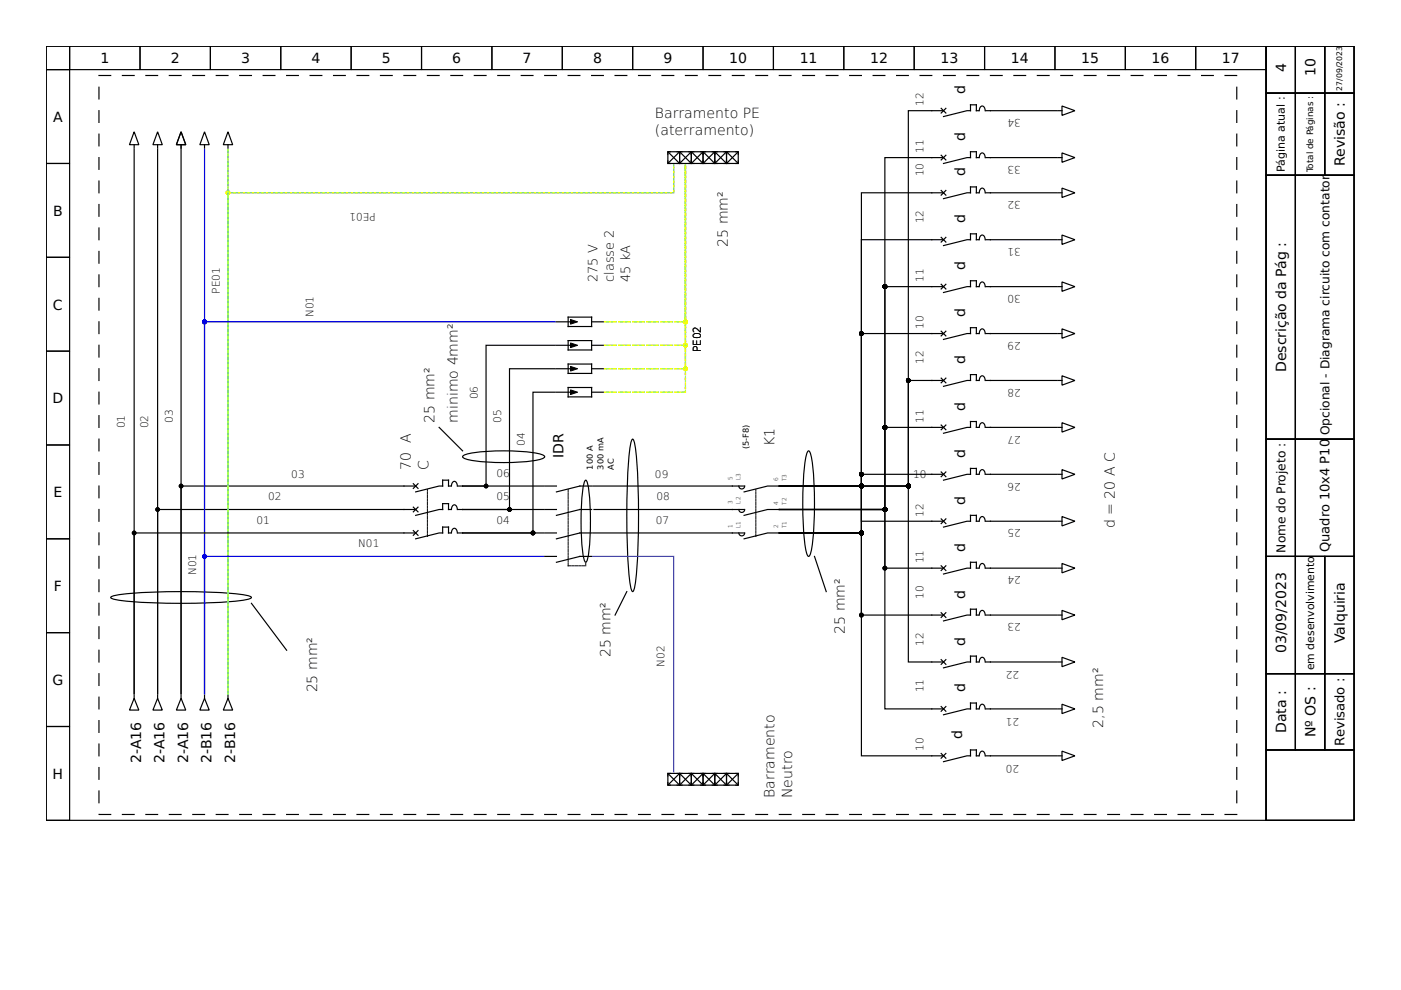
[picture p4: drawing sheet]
<svg xmlns="http://www.w3.org/2000/svg" width="297mm" height="210mm" viewBox="0 0 297 210" stroke-linecap="round" stroke-linejoin="round" font-family="sans-serif">
<g fill="none" stroke="#000" stroke-width=".25">
<path d="M9.8 9.8h258.6v164.1h-258.6zM9.8 9.8h5v5h-5zM9.8 14.8h5v19.9h-5zM14.8 9.8h14.9v5h-14.9zM29.7 9.8h14.9v5h-14.9zM44.6 9.8h14.9v5h-14.9zM59.5 9.8h15v5h-15zM74.5 9.8h14.9v5h-14.9zM89.4 9.8h14.9v5h-14.9zM104.3 9.8h14.9v5h-14.9zM119.2 9.8h14.9v5h-14.9zM134.1 9.8h15v5h-15z"/>
<path d="M149.1 9.8h14.9v5h-14.9zM164 9.8h14.9v5h-14.9zM178.9 9.8h14.9v5h-14.9zM193.8 9.8h14.9v5h-14.9zM208.7 9.8h15v5h-15zM223.7 9.8h14.9v5h-14.9zM238.6 9.8h14.9v5h-14.9zM253.5 9.8h14.9v5h-14.9zM268.4 9.8h18.7v164.1h-18.7zM268.4 19.7h6.3v17.4h-6.3zM268.4 9.8h6.3v9.9h-6.3zM274.7 19.7h6.2v17.4h-6.2z"/>
<path d="M274.7 9.8h6.2v9.9h-6.2zM280.9 19.7h6.2v17.4h-6.2zM280.9 9.8h6.2v9.9h-6.2zM9.8 34.7h5v19.9h-5zM28.4 27.9l1 2.8h-2zM28.4 30.7v.7M33.4 27.9l1 2.8h-2zM33.4 30.7v.7M33.4 31.7v115.4v-39.1h54.7M38.4 27.9l1 2.8h-2zM38.4 30.7v.7M43.4 27.9l1 2.8h-2z"/>
<path d="M43.4 30.7v.7M48.3 27.9l1 2.8h-2zM48.3 30.7v.7M141.6 32.2h2.5v2.5h-2.5zM141.6 34.1v.6h.5M141.7 32.3l2.3 2.3M142.1 32.2h-.5v.5M143.6 34.7h.5v-.6v.6h.5M143.6 32.2h.5v.5v-.5h.5M144 32.3l-2.3 2.3M144.1 32.2h2.5v2.5h-2.5zM144.2 32.3l2.3 2.3"/>
<path d="M146 34.7h.6v-.6v.6h.5M146 32.2h.6v.5v-.5h.5M146.5 32.3l-2.3 2.3M146.6 32.2h2.5v2.5h-2.5zM146.7 32.3l2.3 2.3M148.5 32.2h.6v.5v-.5h.5M148.5 34.7h.6v-.6v.6h.5M149 32.3l-2.3 2.3M149.1 32.2h2.4v2.5h-2.4zM149.1 32.3l2.4 2.3M151 34.7h.5v-.6v.6h.6M151 32.2h.5v.5v-.5h.6"/>
<path d="M151.5 32.3l-2.4 2.3M151.5 32.2h2.5v2.5h-2.5zM151.6 32.3l2.3 2.3M153.5 32.2h.5v.5v-.5h.6M153.5 34.7h.5v-.6v.6h.6M153.9 32.3l-2.3 2.3M154 32.2h2.5v2.5h-2.5zM154.1 32.3l2.3 2.3M156 32.2h.5v.5M156.4 32.3l-2.3 2.3M156.5 34.1v.6h-.5M199.5 23l1 1"/>
<path d="M199.5 32.9l1 1M200 23.5h-7.4v79.6h-27.4M200 33.4h-12.4v74.6h-22.4M200.5 23l-1 1M200.5 32.9l-1 1M207.5 23.5h-.5v-1.3h-1.2v1.3h-.8l-5 1.2M207.5 33.4h-.5v-1.2h-1.2v1.2h-.8l-5 1.3M207.6 23.5a.74 .74 0 0 1 .9-.9l.4 .9M207.6 33.4a.74 .74 0 0 1 .9-.9l.4 .9M209 23.5h15.2M209 33.4h15.2M224.4 33.4h.8"/>
<path d="M224.4 23.5h.8M225.2 32.4l2.7 1-2.7 1zM225.2 22.5l2.7 1-2.7 1zM225.2 39.9l2.7 1-2.7 1zM268.4 37.1h6.3v56h-6.3zM274.7 37.1h12.4v56h-12.4zM9.8 54.6h5v19.9h-5zM199.5 40.4l1 1M199.5 50.3l1 1M200 40.9h-17.4v72.1h-17.4M200 50.8h-17.4v52.3h-17.4M200.5 40.4l-1 1"/>
<path d="M200.5 50.3l-1 1M207.5 40.9h-.5v-1.3h-1.2v1.3h-.8l-5 1.2M207.5 50.8h-.5v-1.2h-1.2v1.2h-.8l-5 1.3M207.6 40.9a.74 .74 0 0 1 .9-.9l.4 .9M207.6 50.8a.74 .74 0 0 1 .9-.9l.4 .9M224.2 40.9h-15.2M224.2 50.8h-15.2M224.4 40.9h.8M224.4 50.8h.8M225.2 59.8l2.7 1-2.7 1zM225.2 49.8l2.7 1-2.7 1zM9.8 74.5h5v19.8h-5z"/>
<path d="M118 73.2h3M118 68.2h3M118 78.2h3M120.5 72.2h4.9v2h-4.9zM120.5 67.2h4.9v2h-4.9zM120.5 77.2h4.9v2h-4.9zM125.4 73.2h2.5M125.4 68.2h2.5M125.4 78.2h2.5M199.5 60.3l1 1M199.5 70.2l1 1M200 60.8h-12.4v47.2h-22.4"/>
<path d="M200 70.7h-17.4v42.3h-17.4M200.5 60.3l-1 1M200.5 70.2l-1 1M207.5 60.8h-.5v-1.3h-1.2v1.3h-.8l-5 1.2M207.5 70.7h-.5v-1.2h-1.2v1.2h-.8l-5 1.3M207.6 60.8a.74 .74 0 0 1 .9-.9l.4 .9M207.6 70.7a.74 .74 0 0 1 .9-.9l.4 .9M209 60.8h15.2M209 70.7h15.2M224.4 60.8h.8M224.4 70.7h.8M225.2 79.7l2.7 1-2.7 1z"/>
<path d="M225.2 69.7l2.7 1-2.7 1zM9.8 94.3h5v19.9h-5zM93.1 90.6l5 5M98.2 96.6a18.4 18.4 0 0 1 7.2-1 34.1 34.1 0 0 1 9.6 .8l.5 .4a2.08 2.08 0 0 1-1.7 .8 46.6 46.6 0 0 1-14.8-.2l-.8-.4-.1-.2zM118 83.2h3M120.5 82.2h4.9v2h-4.9zM125.4 83.2h2.5M134 93.2l.1-.1a7.9 7.9 0 0 1 .9 4.1 152.9 152.9 0 0 1-.4 27.1l-.5 1.1a7.9 7.9 0 0 1-.8-4 152.9 152.9 0 0 1 .4-27.2zM171.3 95.7l.1-.1a2.4 2.4 0 0 1 .7 1.8 74.8 74.8 0 0 1-.1 19.5l-.4 1-.2 .1a2.4 2.4 0 0 1-.6-1.8 74.8 74.8 0 0 1 .1-19.6zM199.5 80.2l1 1M199.5 90.1l1 1M200 80.7h-7.4v22.4h-27.4"/>
<path d="M200 90.6h-12.4v17.4h-22.4M200.5 80.2l-1 1M200.5 90.1l-1 1M207.5 80.7h-.5v-1.3h-1.2v1.3h-.8l-5 1.2M207.5 90.6h-.5v-1.2h-1.2v1.2h-.8l-5 1.3M207.6 80.7a.74 .74 0 0 1 .9-.9l.4 .9M207.6 90.6a.74 .74 0 0 1 .9-.9l.4 .9M209 80.7h15.2M224.2 90.6h-15.2M224.4 90.6h.8M224.4 80.7h.8M225.2 89.6l2.7 1-2.7 1z"/>
<path d="M225.2 99.6l2.7 1-2.7 1zM268.4 93.1h6.3v24.9h-6.3zM274.7 93.1h12.4v24.9h-12.4zM9.8 114.2h5v19.9h-5zM85.6 113h2.5M87.6 107.5l1 1M87.6 112.5l1 1M87.6 102.6l1 .9M88.1 103.1h-49.7v44M88.6 107.5l-1 1M88.6 112.5l-1 1M88.6 102.6l-1 .9"/>
<path d="M95.6 108h-.5v-1.2h-1.3v1.2h-.7l-5 1.3M95.6 113h-.5v-1.2h-1.3v1.2h-.7l-5 1.2M95.6 103.1h-.5v-1.3h-1.3v1.3h-.7l-5 1.2M95.7 108a.74 .74 0 0 1 .9-.9l.4 .9M95.7 113a.74 .74 0 0 1 .9-.9l.4 .9M95.7 103.1a.74 .74 0 0 1 .9-1l.4 1M97.1 113h18.1M97.1 108h18.1M97.1 103.1h1M115.5 113h2.5M115.5 108h2.5M115.5 103.1h2.5"/>
<path d="M115.5 118h2.5M124 101.9l.2-.1a6 6 0 0 1 .8 3.6 51.1 51.1 0 0 1-.5 13.4l-.3 .4a6 6 0 0 1-.8-3.5 51.1 51.1 0 0 1 .5-13.4zM125.4 113h-2.5l-4.9 1.2M125.4 108h-2.5l-4.9 1.3M125.4 103.1h-2.5l-4.9 1.2M125.4 118h-2.5l-4.9 1.2M155.3 113h2.5M156.6 113a.62 .62 0 0 0 .7 .6 .62 .62 0 0 0 .6-.6M156.6 108a.62 .62 0 0 0 .7 .6 .62 .62 0 0 0 .6-.6M156.6 103.1a.62 .62 0 0 0 .7 .6 .62 .62 0 0 0 .6-.6M157.8 103.1h-32.1M157.8 108h-31.9"/>
<path d="M165.2 103.1h27.4v37.3h7.4M165.2 103.1h17.4v7.4h17.4M165.2 108h22.4v12.5h12.4M165.2 113h17.4v17.4h17.4M165.2 113h17.4v47.3h17.4M165.2 103.1h-2.5l-4.9 1.2M165.2 113h-2.5l-4.9 1.2M165.2 108h-2.5l-4.9 1.3M172.7 118l2.5 7.4M199.5 110l1 1M199.5 120l1 1M199.5 100.1l1 1"/>
<path d="M200 100.6h-17.4v12.4h-17.4M200.5 110l-1 1M200.5 120l-1 1M200.5 100.1l-1 1M207.5 110.5h-.5v-1.2h-1.2v1.2h-.8l-5 1.3M207.5 100.6h-.5v-1.3h-1.2v1.3h-.8l-5 1.2M207.6 110.5a.74 .74 0 0 1 .9-.9l.4 .9M207.6 100.6a.74 .74 0 0 1 .9-1l.4 1M209 100.6h15.2M209 110.5h15.2M224.4 110.5h.8M224.4 100.6h.8"/>
<path d="M225.2 109.5l2.7 1-2.7 1zM225.2 119.5l2.7 1-2.7 1zM268.4 118h6.3v24.8h-6.3zM274.7 118h6.2v24.8h-6.2zM280.9 118h6.2v24.8h-6.2zM9.8 134.1h5v19.9h-5zM23.6 126.5a51.4 51.4 0 0 1 12.8-1.1 90.1 90.1 0 0 1 16.4 .9l.5 .4a3 3 0 0 1-2 .6 129.6 129.6 0 0 1-26.7-.1l-1-.4-.1-.1zM53.3 127.9l7.5 10M132.9 125.4l-2.5 5M199.5 139.9l1 1M199.5 129.9l1 1M200.5 139.9l-1 1"/>
<path d="M200.5 129.9l-1 1M207.5 120.5h-.5v-1.3h-1.2v1.3h-.8l-5 1.2M207.5 130.4h-.5v-1.2h-1.2v1.2h-.8l-5 1.3M207.6 120.5a.74 .74 0 0 1 .9-1l.4 1M207.6 130.4a.74 .74 0 0 1 .9-.9l.4 .9M209 130.4h1M224.2 120.5h-15.2M224.4 120.5h.8M224.4 130.4h.8M225.2 139.4l2.7 1-2.7 1zM225.2 129.4l2.7 1-2.7 1zM9.8 154h5v19.9h-5z"/>
<path d="M28.4 148.1l1 2.5h-2zM28.4 147.3v.8M33.4 148.1l1 2.5h-2zM33.4 147.3v.8M38.4 148.1l1 2.5h-2zM38.4 147.3v.8M43.4 148.1l1 2.5h-2zM43.4 147.3v.8M48.3 148.1l1 2.5h-2zM48.3 147.3v.8M197.6 150.3h2.4M199.5 159.8l1 .9"/>
<path d="M199.5 149.8l1 1M200.5 159.8l-1 .9M200.5 149.8l-1 1M207.5 140.4h-.5v-1.3h-1.2v1.3h-.8l-5 1.2M207.5 150.3h-.5v-1.2h-1.2v1.2h-.8l-5 1.2M207.6 140.4a.74 .74 0 0 1 .9-1l.4 1M207.6 150.3a.74 .74 0 0 1 .9-.9l.4 .9M209 140.4h1M209 150.3h1M224.4 140.4h.8M224.4 150.3h.8M225.2 149.3l2.7 1-2.7 1z"/>
<path d="M225.2 159.3l2.7 1-2.7 .9zM268.4 159h18.7v14.9h-18.7zM268.4 142.8h6.3v16.2h-6.3zM274.7 142.8h6.2v16.2h-6.2zM280.9 142.8h6.2v16.2h-6.2zM141.6 164h2.5v2.5h-2.5zM141.6 165.9v.6h.5M141.7 164.1l2.3 2.3M142.1 164h-.5v.5M143.6 166.5h.5v-.6v.6h.5M143.6 164h.5v.5v-.5h.5M144 164.1l-2.3 2.3"/>
<path d="M144.1 164h2.5v2.5h-2.5zM144.2 164.1l2.3 2.3M146 164h.6v.5v-.5h.5M146 166.5h.6v-.6v.6h.5M146.5 164.1l-2.3 2.3M146.6 164h2.5v2.5h-2.5zM146.7 164.1l2.3 2.3M148.5 166.5h.6v-.6v.6h.5M148.5 164h.6v.5v-.5h.5M149 164.1l-2.3 2.3M149.1 164h2.4v2.5h-2.4zM149.1 164.1l2.4 2.3"/>
<path d="M151 164h.5v.5v-.5h.6M151 166.5h.5v-.6v.6h.6M151.5 164.1l-2.4 2.3M151.5 164h2.5v2.5h-2.5zM151.6 164.1l2.3 2.3M153.5 164h.5v.5v-.5h.6M153.5 166.5h.5v-.6v.6h.6M153.9 164.1l-2.3 2.3M154 164h2.5v2.5h-2.5zM154.1 164.1l2.3 2.3M156 164h.5v.5M156.4 164.1l-2.3 2.3"/>
<path d="M156.5 165.9v.6h-.5M207.5 160.3h-.5v-1.3h-1.2v1.3h-.8l-5 1.2M207.6 160.3a.74 .74 0 0 1 .9-1l.4 1M209 160.3h1M224.4 160.3h.8"/>
</g>
<path d="M21 16h241.2v156.7h-241.2z" fill="none" stroke="#000" stroke-width=".25" stroke-dasharray="2.5 2.5"/>
<path d="M90.6 113.7v-9.9M120.5 120v-16.2M120.5 120h3.7M124.2 119.5v.5M160.3 113.7v-9.9" fill="none" stroke="#000" stroke-width=".21" stroke-dasharray=".5 .2"/>
<path d="M121 72.7l1.5 .5-1.5 .5zM121 67.7l1.5 .5-1.5 .5zM121 77.7l1.5 .5-1.5 .5zM121 82.7l1.5 .5-1.5 .5z" fill="#000" stroke="#000" stroke-width=".21"/>
<g fill="#000" stroke="#000" stroke-width=".25">
<circle cx="182.6" cy="70.7" r=".37"/>
<circle cx="187.6" cy="60.8" r=".37"/>
<circle cx="187.6" cy="90.6" r=".37"/>
<circle cx="192.6" cy="80.7" r=".37"/>
<circle cx="33.4" cy="108" r=".37"/>
<circle cx="38.4" cy="103.1" r=".37"/>
<circle cx="182.6" cy="113" r=".37"/>
<circle cx="182.6" cy="100.6" r=".37"/>
<circle cx="182.6" cy="103.1" r=".37"/>
<circle cx="187.6" cy="108" r=".37"/>
<circle cx="192.6" cy="103.1" r=".37"/>
<circle cx="182.6" cy="130.4" r=".37"/>
<circle cx="187.6" cy="120.5" r=".37"/>
</g>
<path d="M125.7 118h17.1v45.7" fill="none" stroke="#1c71d8" stroke-width=".25"/>
<path d="M128.2 78.2h17.1v-43.3" fill="none" stroke="#5f0" stroke-width=".25" stroke-dasharray="1 .5"/>
<path d="M128.2 78.2h17.1v-43.3" fill="none" stroke="#ff0" stroke-width=".25" stroke-dasharray=".2 .7"/>
<circle cx="145.3" cy="78.2" r=".37" fill="#5f0" stroke="#ff0" stroke-width=".25"/>
<path d="M28.4 31.7v115.4M38.4 31.7v115.4M117.7 78.2h-9.7v29.8h-9.9M117.7 73.2h-14.6v29.9h-5M117.7 83.2h-4.7v29.8h-14.9M125.7 113h29.6M210 130.4h14.2M210 160.3h14.2" fill="none" stroke="#000" stroke-width=".25"/>
<g fill="#000" stroke="#000" stroke-width=".25">
<circle cx="103.1" cy="103.1" r=".37"/>
<circle cx="108" cy="108" r=".37"/>
<circle cx="113" cy="113" r=".37"/>
</g>
<path d="M142.8 34.9v6h-94.5v106.2" fill="none" stroke="#2ec27e" stroke-width=".25"/>
<path d="M48.3 147.1v-106.2h94.5v-6" fill="none" stroke="#ff0" stroke-width=".25" stroke-dasharray=".2 .7"/>
<circle cx="48.3" cy="40.9" r=".37" fill="#2ec27e" stroke="#ff0" stroke-width=".25"/>
<path d="M128.2 68.2h17.1v-33.3" fill="none" stroke="#5f0" stroke-width=".25" stroke-dasharray="1 .5"/>
<path d="M128.2 68.2h17.1v-33.3" fill="none" stroke="#ff0" stroke-width=".25" stroke-dasharray=".2 .7"/>
<circle cx="145.3" cy="68.2" r=".37" fill="#5f0" stroke="#ff0" stroke-width=".25"/>
<path d="M85.6 113h-57.2v34.1M98.1 103.1h17.1M210 140.4h14.2M210 150.3h14.2" fill="none" stroke="#000" stroke-width=".25"/>
<path d="M128.2 73.2h17.1v-38.3M128.2 83.2h17.1v-48.3" fill="none" stroke="#5f0" stroke-width=".25" stroke-dasharray="1 .5"/>
<path d="M48.3 31.7v115.4M128.2 73.2h17.1v-38.3M128.2 83.2h17.1v-48.3" fill="none" stroke="#ff0" stroke-width=".25" stroke-dasharray=".2 .7"/>
<path d="M43.4 31.7v115.4M117.7 68.2h-74.3v78.9M115.2 118h-71.8v29.1" fill="none" stroke="#00f" stroke-width=".25"/>
<path d="M48.3 31.7v115.4" fill="none" stroke="#2ec27e" stroke-width=".25"/>
<g fill="#00f" stroke="#00f" stroke-width=".25">
<circle cx="43.4" cy="68.2" r=".37"/>
<circle cx="43.4" cy="118" r=".37"/>
</g>
<circle cx="28.4" cy="113" r=".37" fill="#000" stroke="#000" stroke-width=".25"/>
<circle cx="145.3" cy="73.2" r=".37" fill="#5f0" stroke="#ff0" stroke-width=".25"/>
<path d="M165.2 108h22.4v42.3h10" fill="none" stroke="#000" stroke-width=".25"/>
<circle cx="187.6" cy="108" r=".37" fill="#000" stroke="#000" stroke-width=".25"/>
<g font-size="3">
<text x="21.3" y="13.4">1</text>
<text x="36.2" y="13.4">2</text>
<text x="51.1" y="13.4">3</text>
<text x="66" y="13.4">4</text>
<text x="81" y="13.4">5</text>
<text x="95.9" y="13.4">6</text>
<text x="110.8" y="13.4">7</text>
<text x="125.7" y="13.4">8</text>
<text x="140.7" y="13.4">9</text>
<text x="154.6" y="13.4">10</text>
<text x="169.5" y="13.4">11</text>
<text x="184.5" y="13.4">12</text>
<text x="199.4" y="13.4">13</text>
<text x="214.3" y="13.4">14</text>
<text x="229.2" y="13.4">15</text>
<text x="244.2" y="13.4">16</text>
<text x="259.1" y="13.4">17</text>
<text x="272.7" y="15.2" transform="rotate(-90 272.7 15.2)">4</text>
<text x="278.9" y="16.2" transform="rotate(-90 278.9 16.2)">10</text>
<text x="204.6" y="20" transform="rotate(-90 204.6 20)">d</text>
<text x="11.3" y="25.8">A</text>
<text x="138.9" y="25">Barramento PE</text>
<text x="138.9" y="28.7">(aterramento)</text>
<text x="204.6" y="29.9" transform="rotate(-90 204.6 29.9)">d</text>
<text x="285.1" y="35.2" transform="rotate(-90 285.1 35.2)">Revisão :</text>
<text x="204.6" y="37.4" transform="rotate(-90 204.6 37.4)">d</text>
<text x="11.3" y="45.7">B</text>
<text x="204.6" y="47.3" transform="rotate(-90 204.6 47.3)">d</text>
<text x="154.3" y="52.3" transform="rotate(-90 154.3 52.3)">25 mm²</text>
<text x="204.6" y="57.3" transform="rotate(-90 204.6 57.3)">d</text>
<text x="11.2" y="65.6">C</text>
<text x="204.6" y="67.2" transform="rotate(-90 204.6 67.2)">d</text>
<text x="204.6" y="77.2" transform="rotate(-90 204.6 77.2)">d</text>
<text x="272.7" y="78.9" transform="rotate(-90 272.7 78.9)">Descrição da Pág :</text>
<text x="11.1" y="85.5">D</text>
<text x="92.1" y="89.6" transform="rotate(-90 92.1 89.6)">25 mm²</text>
<text x="97.1" y="89.6" transform="rotate(-90 97.1 89.6)">minimo 4mm²</text>
<text x="204.6" y="87.1" transform="rotate(-90 204.6 87.1)">d</text>
<text x="164.2" y="94.6" transform="rotate(-90 164.2 94.6)">K1</text>
<text x="87.1" y="99.6" transform="rotate(-90 87.1 99.6)">70 A</text>
<text x="90.9" y="99.6" transform="rotate(-90 90.9 99.6)">C</text>
<text x="119.5" y="97.1" transform="rotate(-90 119.5 97.1)">IDR</text>
<text x="204.6" y="97.1" transform="rotate(-90 204.6 97.1)">d</text>
<text x="11.3" y="105.4">E</text>
<text x="204.6" y="107" transform="rotate(-90 204.6 107)">d</text>
<text x="236.4" y="112" transform="rotate(-90 236.4 112)">d = 20 A C</text>
<text x="204.6" y="117" transform="rotate(-90 204.6 117)">d</text>
<text x="11.4" y="125.3">F</text>
<text x="204.6" y="126.9" transform="rotate(-90 204.6 126.9)">d</text>
<text x="179.2" y="134.4" transform="rotate(-90 179.2 134.4)">25 mm²</text>
<text x="204.6" y="136.9" transform="rotate(-90 204.6 136.9)">d</text>
<text x="285.1" y="136.4" transform="rotate(-90 285.1 136.4)">Valquiria</text>
<text x="129.4" y="139.4" transform="rotate(-90 129.4 139.4)">25 mm²</text>
<text x="272.7" y="138.5" transform="rotate(-90 272.7 138.5)">03/09/2023</text>
<text x="11.1" y="145.2">G</text>
<text x="67.2" y="146.8" transform="rotate(-90 67.2 146.8)">25 mm²</text>
<text x="204.6" y="146.8" transform="rotate(-90 204.6 146.8)">d</text>
<text x="233.9" y="154.3" transform="rotate(-90 233.9 154.3)">2,5 mm²</text>
<text x="272.7" y="155.5" transform="rotate(-90 272.7 155.5)">Data :</text>
<text x="29.9" y="161.7" transform="rotate(-90 29.9 161.7)">2-A16</text>
<text x="34.9" y="161.7" transform="rotate(-90 34.9 161.7)">2-A16</text>
<text x="39.9" y="161.7" transform="rotate(-90 39.9 161.7)">2-A16</text>
<text x="44.9" y="161.7" transform="rotate(-90 44.9 161.7)">2-B16</text>
<text x="49.8" y="161.7" transform="rotate(-90 49.8 161.7)">2-B16</text>
<text x="204" y="156.8" transform="rotate(-90 204 156.8)">d</text>
<text x="278.9" y="156.3" transform="rotate(-90 278.9 156.3)">Nº OS :</text>
<text x="11.2" y="165.1">H</text>
<text x="164.2" y="169.2" transform="rotate(-90 164.2 169.2)">Barramento</text>
<text x="168" y="169.2" transform="rotate(-90 168 169.2)">Neutro</text>
</g>
<g font-size="2.8">
<text x="281.9" y="117.1" transform="rotate(-90 281.9 117.1)">Quadro 10x4 P10</text>
<text x="285" y="158.1" transform="rotate(-90 285 158.1)">Revisado :</text>
</g>
<g font-size="2.7">
<text x="126.7" y="59.8" transform="rotate(-90 126.7 59.8)">275 V</text>
<text x="130.2" y="59.8" transform="rotate(-90 130.2 59.8)">classe 2</text>
<text x="133.6" y="59.8" transform="rotate(-90 133.6 59.8)">45 kA</text>
</g>
<g font-size="2.6">
<text x="281.8" y="92.3" transform="rotate(-90 281.8 92.3)">Opcional - Diagrama circuito com contator</text>
<text x="272.5" y="117.1" transform="rotate(-90 272.5 117.1)">Nome do Projeto :</text>
</g>
<g font-size="2.3">
<text x="272.4" y="36.4" transform="rotate(-90 272.4 36.4)">Página atual :</text>
<text x="278.6" y="142.1" transform="rotate(-90 278.6 142.1)">em desenvolvimento</text>
</g>
<g font-size="2.2">
<text x="195.8" y="22.5" transform="rotate(-90 195.8 22.5)">12</text>
<text x="216.5" y="25.2" transform="rotate(-180 216.5 25.2)">34</text>
<text x="195.8" y="32.4" transform="rotate(-90 195.8 32.4)">11</text>
<text x="216.5" y="35.2" transform="rotate(-180 216.5 35.2)">33</text>
<text x="195.8" y="37.4" transform="rotate(-90 195.8 37.4)">10</text>
<text x="79.7" y="45.1" transform="rotate(-180 79.7 45.1)">PE01</text>
<text x="195.8" y="47.3" transform="rotate(-90 195.8 47.3)">12</text>
<text x="216.5" y="42.6" transform="rotate(-180 216.5 42.6)">32</text>
<text x="216.5" y="52.6" transform="rotate(-180 216.5 52.6)">31</text>
<text x="195.8" y="59.8" transform="rotate(-90 195.8 59.8)">11</text>
<text x="46.6" y="62.3" transform="rotate(-90 46.6 62.3)">PE01</text>
<text x="216.5" y="62.5" transform="rotate(-180 216.5 62.5)">30</text>
<text x="66.5" y="67.2" transform="rotate(-90 66.5 67.2)">N01</text>
<text x="195.8" y="69.7" transform="rotate(-90 195.8 69.7)">10</text>
<text x="148.6" y="74.7" transform="rotate(-90 148.6 74.7)">PE02</text>
<text x="195.8" y="77.2" transform="rotate(-90 195.8 77.2)">12</text>
<text x="216.5" y="72.5" transform="rotate(-180 216.5 72.5)">29</text>
<text x="216.5" y="82.4" transform="rotate(-180 216.5 82.4)">28</text>
<text x="36.6" y="89.6" transform="rotate(-90 36.6 89.6)">03</text>
<text x="101.3" y="84.6" transform="rotate(-90 101.3 84.6)">06</text>
<text x="106.3" y="89.6" transform="rotate(-90 106.3 89.6)">05</text>
<text x="195.8" y="89.6" transform="rotate(-90 195.8 89.6)">11</text>
<text x="26.5" y="90.8" transform="rotate(-90 26.5 90.8)">01</text>
<text x="31.4" y="90.8" transform="rotate(-90 31.4 90.8)">02</text>
<text x="111.3" y="94.6" transform="rotate(-90 111.3 94.6)">04</text>
<text x="216.5" y="92.4" transform="rotate(-180 216.5 92.4)">27</text>
<text x="61.8" y="101.3">03</text>
<text x="105.2" y="101.1">06</text>
<text x="138.9" y="101.3">09</text>
<text x="193.6" y="101.3">10</text>
<text x="56.9" y="106">02</text>
<text x="105.2" y="106">05</text>
<text x="139.2" y="106">08</text>
<text x="216.5" y="102.3" transform="rotate(-180 216.5 102.3)">26</text>
<text x="54.4" y="111">01</text>
<text x="105.2" y="111">04</text>
<text x="139.1" y="111">07</text>
<text x="195.8" y="109.5" transform="rotate(-90 195.8 109.5)">12</text>
<text x="216.5" y="112.3" transform="rotate(-180 216.5 112.3)">25</text>
<text x="75.9" y="116">N01</text>
<text x="195.8" y="119.5" transform="rotate(-90 195.8 119.5)">11</text>
<text x="41.6" y="122" transform="rotate(-90 41.6 122)">N01</text>
<text x="216.5" y="122.2" transform="rotate(-180 216.5 122.2)">24</text>
<text x="195.8" y="126.9" transform="rotate(-90 195.8 126.9)">10</text>
<text x="195.8" y="136.9" transform="rotate(-90 195.8 136.9)">12</text>
<text x="216.5" y="132.1" transform="rotate(-180 216.5 132.1)">23</text>
<text x="140.9" y="141.4" transform="rotate(-90 140.9 141.4)">N02</text>
<text x="216.1" y="142.3" transform="rotate(-180 216.1 142.3)">22</text>
<text x="195.8" y="146.8" transform="rotate(-90 195.8 146.8)">11</text>
<text x="216.1" y="152.3" transform="rotate(-180 216.1 152.3)">21</text>
<text x="195.8" y="159.3" transform="rotate(-90 195.8 159.3)">10</text>
<text x="216.1" y="162.2" transform="rotate(-180 216.1 162.2)">20</text>
</g>
<text font-size="1.9" x="278.4" y="36.6" transform="rotate(-90 278.4 36.6)">Total de Páginas :</text>
<g font-size="1.7">
<text x="158.8" y="95.3" transform="rotate(-90 158.8 95.3)">(5-F8)</text>
<text x="125.7" y="99.6" transform="rotate(-90 125.7 99.6)">100 A</text>
<text x="127.9" y="99.6" transform="rotate(-90 127.9 99.6)">300 mA</text>
<text x="130.2" y="99.6" transform="rotate(-90 130.2 99.6)">AC</text>
</g>
<text font-size="1.6" x="284.6" y="19.2" transform="rotate(-90 284.6 19.2)">27/09/2023</text>
<g font-size="1.2">
<text x="155.3" y="101.8" transform="rotate(-90 155.3 101.8)">5</text>
<text x="157" y="101.8" transform="rotate(-90 157 101.8)">L3</text>
<text x="155.3" y="106.8" transform="rotate(-90 155.3 106.8)">3</text>
<text x="157" y="106.8" transform="rotate(-90 157 106.8)">L2</text>
<text x="165" y="107" transform="rotate(-90 165 107)">4</text>
<text x="165" y="102.1" transform="rotate(-90 165 102.1)">6</text>
<text x="166.7" y="107" transform="rotate(-90 166.7 107)">T2</text>
<text x="166.7" y="102.1" transform="rotate(-90 166.7 102.1)">T3</text>
<text x="155.3" y="112" transform="rotate(-90 155.3 112)">1</text>
<text x="157" y="112" transform="rotate(-90 157 112)">L1</text>
<text x="165" y="112" transform="rotate(-90 165 112)">2</text>
<text x="166.7" y="112" transform="rotate(-90 166.7 112)">T1</text>
</g>
</svg>
